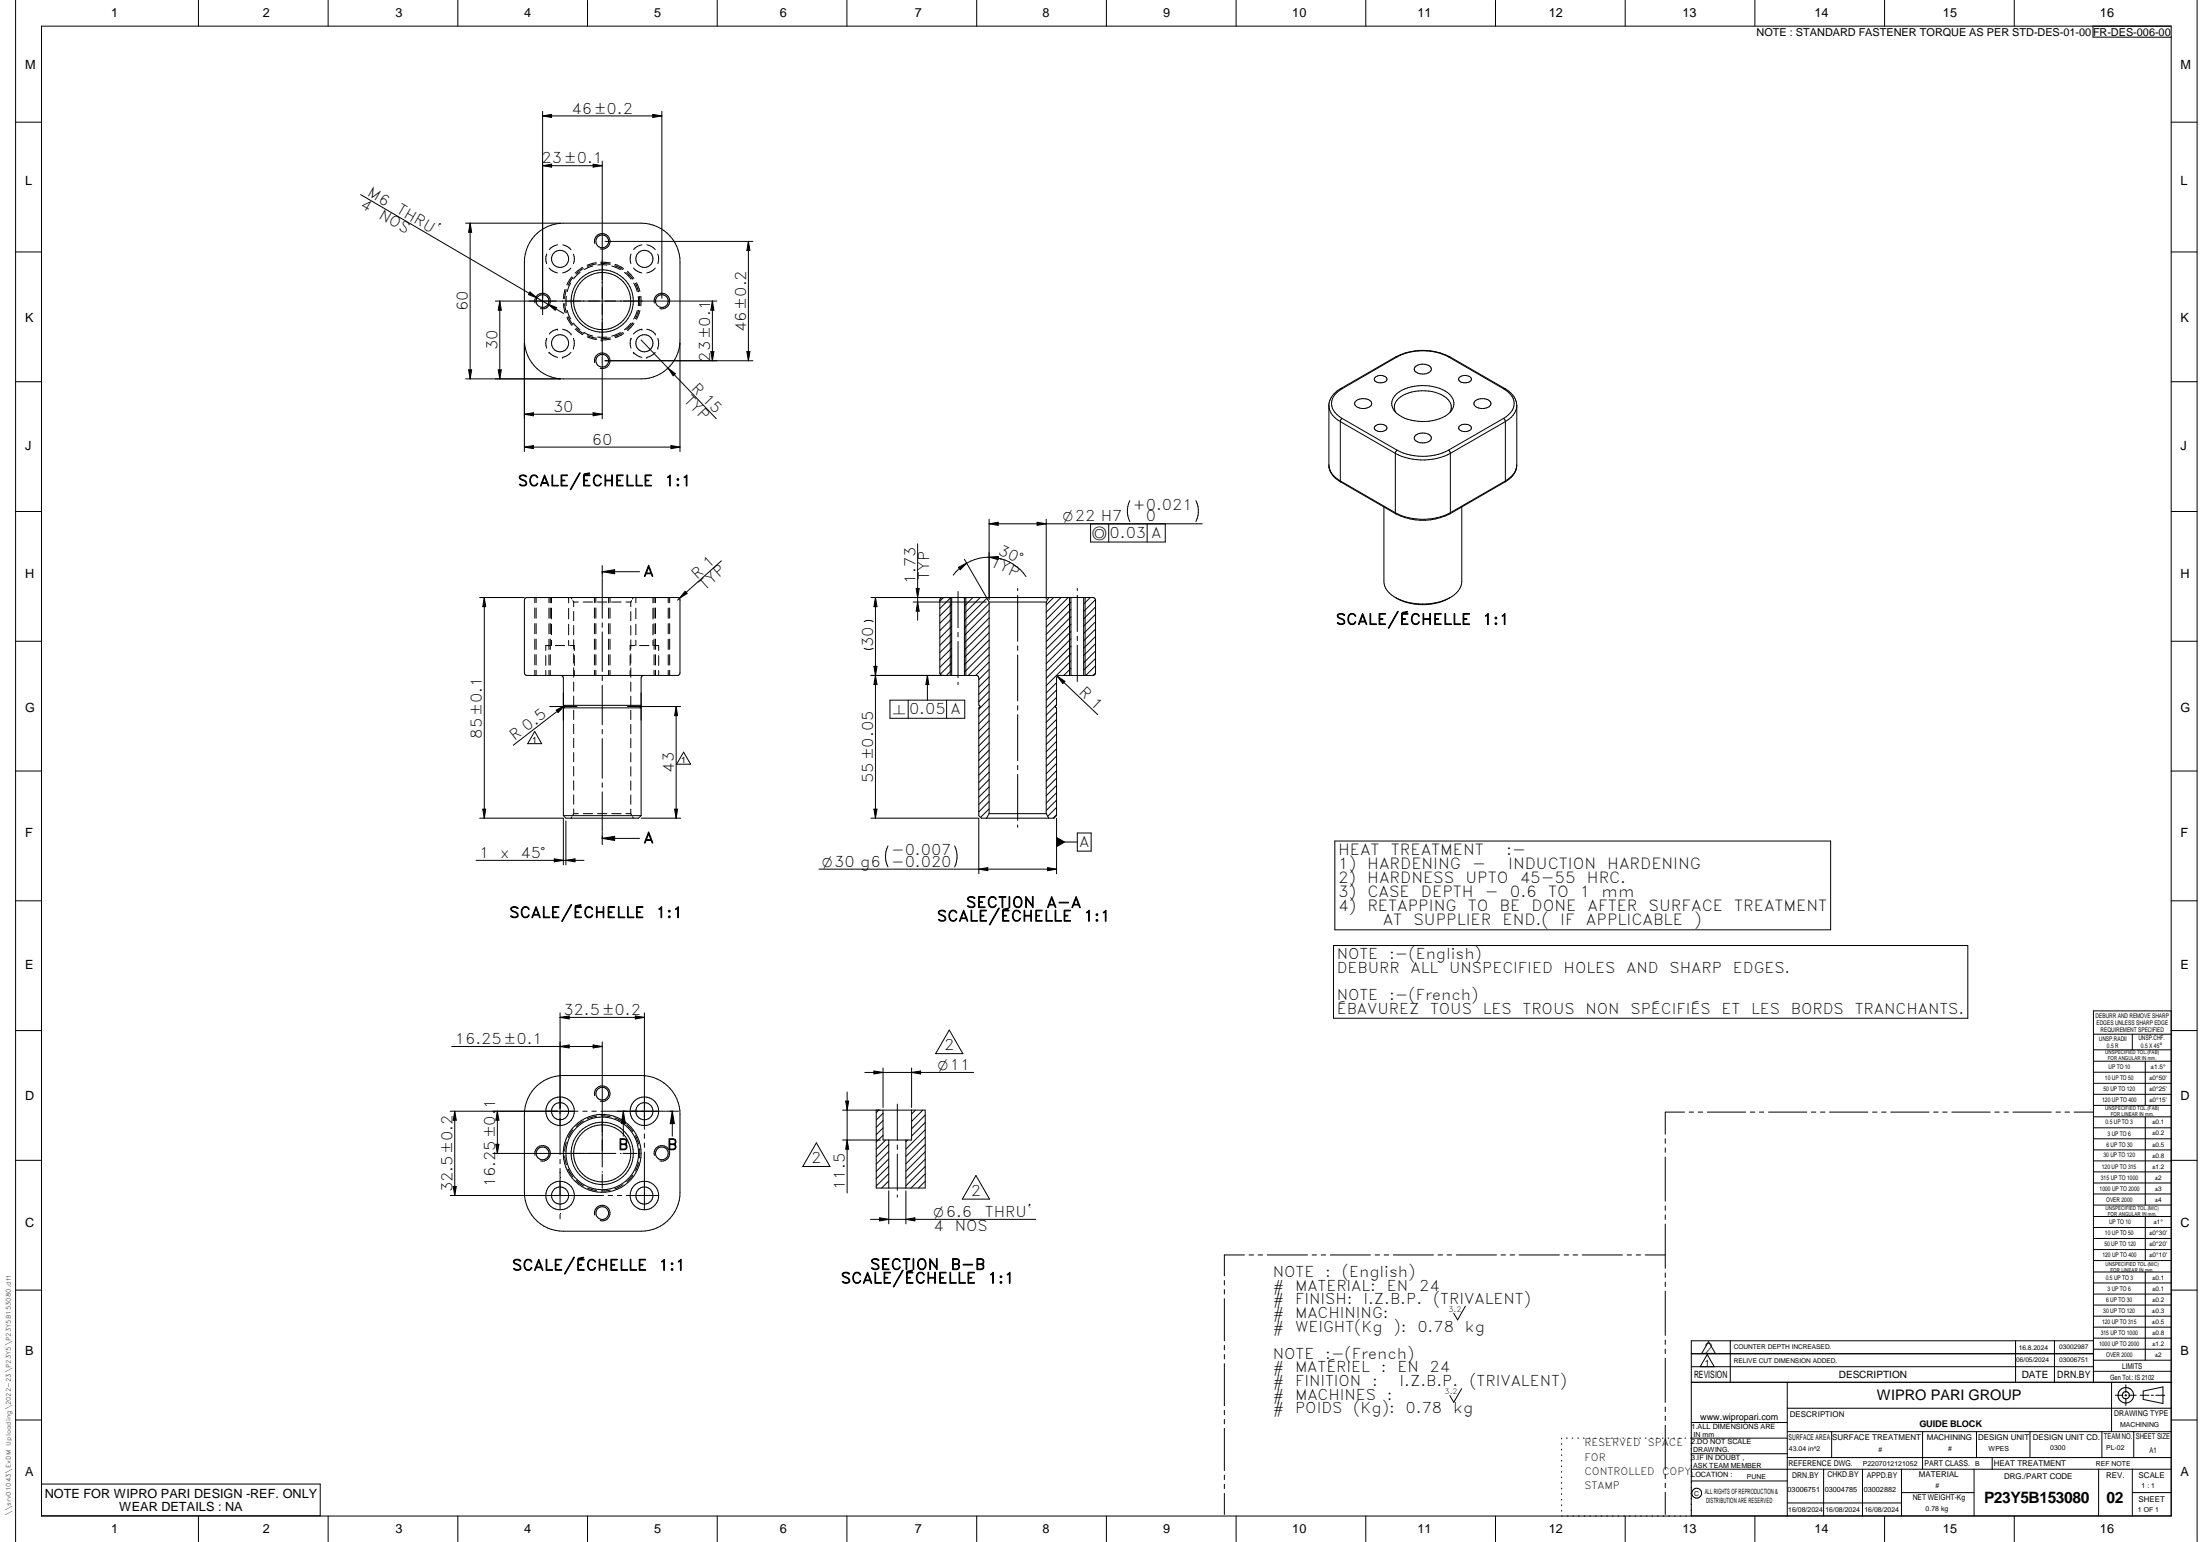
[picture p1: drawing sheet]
<svg xmlns="http://www.w3.org/2000/svg" width="848mm" height="594mm" viewBox="0 0 848 594" stroke-linecap="round" stroke-linejoin="round" font-family="sans-serif">
<g fill="none" stroke="#000" stroke-width=".39">
<path d="M6 .1v593.9M16 10.1h821v574h-821zM76.5 .1v10M126.5 .1v10M176.5 .1v10M226.5 .1v10M276.5 .1v10M326.5 .1v10M376.5 .1v10M426.5 .1v10M476.5 .1v10M526.5 .1v10"/>
<path d="M576.5 .1v10M626.5 .1v10M676.5 .1v10M726.5 .1v10M776.5 .1v10M806.8 10.1v4.2l30.2 .1M847 .1v593.9M6 47.1h10M209.2 42.9v78.3M209.2 44.7h45.9M209.2 44.7l3.4-.6v1.2zM251.6 44.1l3.5 .6-3.5 .6z"/>
<path d="M255.1 42.9v72M837 47.1h10M139 75l68 39.8M209.2 63.8h23M209.2 63.8l3.4-.6v1.2zM228.6 63.2l3.6 .6-3.6 .6zM232.2 62.1v99.2M6 97.1h10M179.5 86h36.6M181.2 86v60M181.2 86l.6 3.5h-1.2zM206 90.9a15.2 15.2 0 0 1 11.2-4.9h29.9a15 15 0 0 1 15 15v30a15 15 0 0 1-15 15h-29.9a15 15 0 0 1-15.1-15v-30a15.5 15.5 0 0 1 3.9-10.1z"/>
<path d="M210.7 97.9a5.2 5.2 0 0 0 0 3.7M214.9 94.3a5.2 5.2 0 0 0-3.2 1.9M216.9 94.3a5.6 5.6 0 0 1 3.2 1.9M221.1 97.9a5.2 5.2 0 0 1 0 3.7M229.2 93.8a3 3 0 0 1 2.7-3.8 3 3 0 0 1 3.2 3.2 3 3 0 0 1-3.7 2.7M233.2 93h57M243.2 97.9a5.5 5.5 0 0 0 0 3.7M247.4 94.3a5.2 5.2 0 0 0-3.2 1.9M249.4 94.3a5.2 5.2 0 0 1 3.2 1.9M253.6 97.9a5.2 5.2 0 0 1 0 3.7M288.5 93l.6 3.5h-1.2zM288.5 93v46"/>
<path d="M837 97.1h10M192.7 116v30M192.7 116l.6 3.5h-1.2zM204.3 112.5l2.7 2.3-3.3-1.3zM206.2 116.8a3 3 0 0 1 2.7-3.8 3 3 0 0 1 3.2 3.2 3 3 0 0 1-3.7 2.7M207 114.8l10.3 6M207 114.8a2.47 2.47 0 0 1 3.4-.9 2.47 2.47 0 0 1 .9 3.3M207 114.8a2.47 2.47 0 0 0 .9 3.3 2.47 2.47 0 0 0 3.4-.9M211.3 117.2l3.3 1.3-.6 1zM211.7 103.3a5.9 5.9 0 0 0 3.2 1.9M217.2 117l.7 3.5M217.7 116.9l.7 3.5"/>
<path d="M217.8 111.5l-.6 3.6M218.3 111.6l-.6 3.5M218.3 114.1v3.6M218.6 119.5l1.4 3.4M220 109l-1.3 3.3M220.1 103.3a5.8 5.8 0 0 1-3.2 1.9M220.4 106.6l-1.9 3.1M220.9 106.9l-1.9 3M223.6 104.9l-2.5 2.5M224.6 103l-2.9 2.2M224.9 103.5l-2.8 2.1M228.6 102.5l-3.4 1.3"/>
<path d="M229.8 101.2l-3.5 1M229.9 101.7l-3.4 1M230.4 102.1h3.6M231.7 101h.1M231.7 101.5l3.5 .4M231.7 101l3.6 .3M235.8 102.5l3.4 1.4M237 102.3l3.1 1.6M237.1 101.9l3.3 1.6M240.7 104.9l2.6 2.6M241.6 105l2.3 2.6M241.9 104.6l2.4 2.7"/>
<path d="M244.2 103.3a5.9 5.9 0 0 0 3.2 1.9M244.3 109.1l1.4 3.3M244.9 109.1l1.3 3.3M245.4 108.9l1.3 3.4M245.7 119.6l-1.4 3.3M246 114.3v3.5M246.2 119.5l-1.3 3.3M246.5 114.2v3.5M246.7 119.6l-1.3 3.4M247 114.1v3.7M252.3 116.8a2.99 2.99 0 0 1 2.6-3.8 2.99 2.99 0 0 1 3.2 3.2 2.99 2.99 0 0 1-3.7 2.7M252.6 103.3a5.7 5.7 0 0 1-3.3 1.9"/>
<path d="M274.6 116l.6 3.5h-1.2zM274.6 116v23M276.4 116h-85.5M202.1 132v42M210.7 130.3h.1M210.7 130.3a5.4 5.4 0 0 0 0 3.8M211.7 135.8a5.9 5.9 0 0 0 3.2 1.9M211.7 135.8h.1M214.9 126.8a5.2 5.2 0 0 0-3.2 1.9M214.9 126.8h.1M216.9 126.8a5.5 5.5 0 0 1 3.2 1.9M216.9 137.7h.1"/>
<path d="M218.6 122.3l1.9 3.1M219 122.1l1.9 3M219 122.1h.1M220.1 135.8a5.6 5.6 0 0 1-3.2 1.9M220.1 128.7h.1M221 124.5l2.6 2.5M221.1 130.3a5.4 5.4 0 0 1 0 3.8M221.1 134.1h.1M221.7 126.8l3 2.1M222.1 126.4l2.8 2.1M225.1 128.1h.1M225.1 128.1l3.4 1.4"/>
<path d="M226.4 129.8l3.5 1M226.5 129.3l3.4 1M229.2 139.7a3 3 0 0 1 2.7-3.7 3 3 0 0 1 3.2 3.3 3 3 0 0 1-3.7 2.6M230.4 129.8l3.6 .1M231.7 131h.1M233.2 139h57M235.2 130.1l-3.5 .4M235.4 130.6l-3.7 .4M239.1 128.1l-3.3 1.4M240.2 128.1l-3.2 1.5M240.4 128.5l-3.2 1.6M243.2 130.3h.1"/>
<path d="M243.2 124.5l-2.5 2.5M243.2 130.3a5.4 5.4 0 0 0 0 3.8M244 124.3l-2.4 2.7M244.2 135.8a5.9 5.9 0 0 0 3.2 1.9M244.2 135.8h.1M244.4 124.6l-2.5 2.7M247.1 131l29 30.3M247.4 126.8a5.5 5.5 0 0 0-3.2 1.9M247.4 126.8h.1M249.3 137.7h.1M249.3 126.8a5.2 5.2 0 0 1 3.3 1.9M252.6 128.7h.1"/>
<path d="M252.6 135.8a5.5 5.5 0 0 1-3.3 1.9M253.6 134.1h.1M253.6 130.3a5.4 5.4 0 0 1 0 3.8M262.1 132v42M274 135.5h1.2l-.6 3.5zM287.9 135.5h1.2l-.6 3.5zM538.1 137.5h.5M538.1 137.5l-21.2 12.2M538.1 137.5a23 23 0 0 1 20.8 0M538.6 137.5l-21.2 12.3M558.4 137.5a21.9 21.9 0 0 0-19.8 0M558.4 137.5l21.2 12.3"/>
<path d="M558.9 137.5l21.2 12.2M558.9 137.5h-.5M6 147.1h10M179.5 146h36.6M180.6 142.5h1.2l-.6 3.5zM192.1 142.5h1.2l-.6 3.5zM202.1 159.6h30.1M202.1 159.6l3.6-.6v1.2zM228.6 159l3.6 .6-3.6 .6zM257.5 141.8l2.8 2.2-.8 .8zM512.3 156.3a7.3 7.3 0 0 0 4.4 6.1M516.9 149.7l.5 .1"/>
<path d="M516.9 149.7a8.3 8.3 0 0 0-4.6 6.1v23.4M517.4 149.8a6 6 0 0 0-3.3 8.4l1.3 1.6 2 1.4M522.5 154.6a4.4 4.4 0 0 1 6.2 .5 1.79 1.79 0 0 1-1.8 2.1 3.8 3.8 0 0 1-4.7-1.7zM530.1 145.4a2.96 2.96 0 0 1 4.6 .7 2.86 2.86 0 0 1-4.9 0zM538.1 158.9a4.3 4.3 0 0 1 1.7-5.9 16.5 16.5 0 0 1 17.6 .2 4.3 4.3 0 0 1 1.5 5.7M538.5 151.6a17.6 17.6 0 0 1 20.3 .3 4.7 4.7 0 0 1-.8 7.8 18 18 0 0 1-19.5-.4 4.7 4.7 0 0 1 0-7.7zM545.9 141a4.4 4.4 0 0 1 5.8 .8 2.49 2.49 0 0 1-3.2 2.3 2.49 2.49 0 0 1-3.2-2.3zM562.6 145.4a3 3 0 0 1 4.6 .7 2.89 2.89 0 0 1-4.9 0zM568.5 154.6a4.4 4.4 0 0 1 6.2 .5 2.12 2.12 0 0 1-2.5 2.3 3.3 3.3 0 0 1-4-1.9zM579.6 149.8a6.2 6.2 0 0 1 3.8 7.5l-1.9 2.5-1.9 1.4M580.1 149.7l-.5 .1M580.1 149.7h.1"/>
<path d="M580.2 149.8a6.9 6.9 0 0 1 3.7 9.3 9.2 9.2 0 0 1-3.6 3.3M580.2 149.8h.1M584.7 156.3v22.9a7.3 7.3 0 0 1-4.4 6.1M837 147.1h10M202.1 172.3l3.6-.6v1.1zM202.1 172.3h60M258.7 171.7l3.4 .6-3.4 .5zM512.3 179.1a7.9 7.9 0 0 0 4.6 6.6M512.3 179.2a7.3 7.3 0 0 0 4.4 6.1M516.7 162.4l21.2 12.3M516.7 162.4v22.9M517.4 161.2l21.2 12.2"/>
<path d="M517.4 161.2l-.7 1.2M530.1 164.2a3 3 0 0 1 4.6 .6 2.81 2.81 0 0 1-4.9 0zM537.9 174.7a23.3 23.3 0 0 0 21.2 0M537.9 174.7v22.8M538.6 173.4l-.7 1.3M545.5 167.9a4.4 4.4 0 0 1 6.2 .4 2.49 2.49 0 0 1-3.2 2.3 2.49 2.49 0 0 1-3.2-2.3zM558.4 173.4a21.9 21.9 0 0 1-19.8 0M558.4 173.4l.7 1.3M559.1 174.7v22.8M562.6 164.2a3.1 3.1 0 0 1 4.6 .6 2.85 2.85 0 0 1-4.9 0zM579.6 161.2l.7 1.2M579.6 161.2l-21.2 12.2"/>
<path d="M580.3 162.4l-21.2 12.3M580.3 162.4v22.9M584.7 179.2a7.7 7.7 0 0 1-4.6 6.5M6 197.1h10M435.5 192.9a9 9 0 0 0 0 8M461 192.9a9 9 0 0 1 0 8M516.7 185.3l21.2 12.2M516.7 185.3l.2 .4M516.9 185.7l21.2 12.3M537.9 197.5l.2 .5M538.1 198a23 23 0 0 0 20.8 0M559.1 197.5a23.3 23.3 0 0 1-21.2 0"/>
<path d="M559.1 197.5l-.2 .5M563.5 195.3v28.8a8.3 8.3 0 0 1-6.2 7 23 23 0 0 1-20.9-1.9l-.9-.8a6.2 6.2 0 0 1-2-4.3v-28.8M580.1 185.7l-21.2 12.3M580.3 185.3l-21.2 12.2M580.3 185.3l-.2 .4M837 197.1h10M232.2 217.9v4.8M278.1 216.1l-16.9 15.1M353.7 209.5v29.5M369.5 218.6l3.2-1.6-2.5 2.5zM371.8 215.5l8.5 14.7M372.7 217a17.3 17.3 0 0 1 22.8 5.1"/>
<path d="M372.7 217a18.6 18.6 0 0 0-5.2 4.6M381.3 200v30.9M381.3 201.8h82.2M381.3 214.7l3.6-.3-.2 1.2zM381.3 201.8l3.5-.6v1.2zM399.8 201.2l3.5 .6-3.5 .6zM403.3 200v30.9M420.4 201.8v7h28.8v-7M427.4 201.8v7M442.2 201.8v7M184.9 230.2h17.2M186.7 230.2v85"/>
<path d="M186.7 230.2l.5 3.5h-1.1zM202.4 230.5l.8-.3h58a.94 .94 0 0 1 .9 1v28a.94 .94 0 0 1-.9 1h-58a1.01 1.01 0 0 1-1.1-1v-28zM206.2 230.2v2M206.2 234.2v4M206.7 230.2v2M206.7 234.2v4M211.6 230.2v2M211.6 234.3v3.9M212.1 230.2v2M212.1 234.2v4M212.6 230.2v2M212.6 234.3v4.1"/>
<path d="M219.2 230.2v2.1M219.2 234.4v4.1M220.1 230.2l.4 .6M220.8 231.4l.3 .5M221.1 231.9h1.8M221.1 231.9v1.8M221.1 235.6v3.5M224.8 231.9h3.6M229.2 230.2v2M229.2 234.2v4M229.7 230.2v2M229.7 234.2v4"/>
<path d="M230.3 231.9h3.6M232.2 222.9v15.3M232.2 239.9v1.8M232.2 220.3h14.3M232.2 220.3l4.7-.8v1.6zM234.6 230.2v2M234.6 234.3v3.9M235.2 230.2v2M235.2 234.2v4M235.8 231.9h3.6M241.3 231.9h1.9M243.2 231.9v1.9"/>
<path d="M243.2 235.6v3.6M243.5 231.4l-.3 .5M244.1 230.2l-.3 .6M245.1 230.2v2M245.1 234.3v4.1M251.7 230.2v2.1M251.7 234.4v4.1M252.1 230.2v2M252.1 234.2v4M252.7 230.2v2M252.7 234.2v4M257.6 230.2v2"/>
<path d="M257.6 234.3v3.9M258.1 230.2v2M258.1 234.2v4M264.1 227.8l.8 .8-3 1.9zM335.7 230.2h85.6a1.01 1.01 0 0 1 1 1v28a1.01 1.01 0 0 1-1 1h-13l-.7 .3M336.6 239.4a3.9 3.9 0 0 0-3.5 0M337.5 230.2v85M337.5 230.2l.6 3.5h-1.2zM352 231.9h28.2M353.2 226.7h1.1l-.6 3.5zM353.7 231.9l.6 3.6h-1.1zM363.3 230.2a1.01 1.01 0 0 0-1 1v28a1.01 1.01 0 0 0 1 1"/>
<path d="M363.7 230.2l-1.4 1.4M366.3 230.2v30M366.5 230.2l-4.2 4.3M366.9 230.2v30M366.9 232.7l-4.6 4.6M366.9 235.6l-4.6 4.5M366.9 238.4l-4.6 4.6M369.3 227.9v14M371.8 230.2v30M372.2 230.2l-.4 .5M372.3 230.2v30M375 230.2l-3.2 3.3"/>
<path d="M377.9 230.2l-6.1 6.1M380.3 230.2l1 1.7M380.4 230.5l-8.6 8.6M381.3 231.9v81.6M381.3 231.9h22M381.3 232.5l-9.5 9.5M381.3 235.2l-9.5 9.6M381.3 238.1l-9.5 9.5M392.3 226.7v.8M392.3 229.4v17.7M403.3 231.9v81.6M404.3 230.2l-1 1.7"/>
<path d="M406.1 230.2l-2.8 2.8M409 230.2l-5.7 5.7M411.8 230.2l-8.5 8.5M412.3 230.2v30M412.8 230.2v30M412.8 237.7l-9.5 9.5M412.8 232l-9.5 9.6M412.8 234.8l-9.5 9.6M415.3 226.7v.8M415.3 229.4v13.9M417.7 230.2v30M418.3 230.2v30"/>
<path d="M420.3 230.2l-2.6 2.5M422.3 231.1l-4.6 4.5M422.3 233.8l-4.6 4.6M422.3 236.7l-4.6 4.5M422.3 239.5l-4.6 4.6M537.9 230.2a21.5 21.5 0 0 0 21.2 0M6 247.1h10M206.2 240.2v4M206.2 246.2v4M206.2 252.2v4M206.2 258.2v2M206.7 240.2v4"/>
<path d="M206.7 246.2v4M206.7 252.2v4M206.7 258.2v2M210.4 252.6v3.7M210.4 258.3v1.9M211.6 240.3v3.9M211.6 246.3v3.9M211.6 252.3v3.9M211.6 258.3v1.9M212.1 240.2v4M212.1 246.2v4M212.1 252.2v4"/>
<path d="M212.1 258.2v2M212.2 248.7h-1.8v1.9M212.6 240.5v4.1M212.6 246.7v2M214.1 248.7h3.6M219.2 240.5v4.1M219.2 246.7v2M219.6 248.7h1.8v2M221.1 241v3.6M221.1 246.5v3.5M221.1 251.9v3.6M221.1 257.3v3.6"/>
<path d="M221.4 252.6v3.8M221.4 258.4v1.8M229.2 240.2v4M229.2 246.2v4M229.2 252.2v4M229.2 258.2v2M229.7 240.2v4M229.7 246.2v4M229.7 252.2v4M229.7 258.2v2M232.2 243.5v15.2M234.6 240.3v3.9"/>
<path d="M234.6 246.3v3.9M234.6 252.3v3.9M234.6 258.3v1.9M235.2 240.2v4M235.2 246.2v4M235.2 252.2v4M235.2 258.2v2M242.9 252.6v3.7M242.9 258.3v1.9M243.2 241v3.6M243.2 246.5v3.6M243.2 251.9v3.6"/>
<path d="M243.2 257.3v3.6M244.7 248.7h-1.8v1.9M245.1 240.5v4.1M245.1 246.7v2M246.5 248.7h3.7M251.7 240.5v4.1M251.7 246.7v2M252.1 248.7h1.8v2M252.1 240.2v4M252.1 246.2v4M252.1 252.2v4M252.1 258.2v2"/>
<path d="M252.7 240.2v4M252.7 246.2v4M252.7 252.2v4M252.7 258.2v2M253.9 252.6v3.8M253.9 258.4v1.8M257.6 240.3v3.9M257.6 246.3v3.9M257.6 252.3v3.9M257.6 258.3v1.9M258.1 240.2v4M258.1 246.2v4"/>
<path d="M258.1 252.2v4M258.1 258.2v2M336.6 249.8a3.9 3.9 0 0 1-3.5 0M336.9 256.7l1.2 7h-1.2l1.2-7zM366.9 258.2l-2.1 2M366.9 255.4l-4.4 4.4M366.9 241.2l-4.6 4.6M366.9 244.1l-4.6 4.5M366.9 246.9l-4.6 4.5M366.9 249.7l-4.6 4.6M366.9 252.6l-4.6 4.5M369.3 243.6v1.8"/>
<path d="M369.3 247.1v14M381.3 252.2l-8 8M381.3 257.9l-4 4M381.3 255.1l-5.2 5.1M381.3 243.8l-9.5 9.5M381.3 240.9l-9.5 9.5M381.3 246.6l-9.5 9.5M381.3 249.4l-9.5 9.6M392.3 248.8v1.8M392.3 252.3v17.7M412.8 257.5l-2.7 2.7M412.8 240.5l-9.5 9.5"/>
<path d="M412.8 243.3l-9.5 9.6M412.8 246.1l-9.5 9.6M412.8 249l-9.5 9.5M412.8 251.8l-9.5 9.6M412.8 254.6l-9.5 9.6M415.3 245.1v1.7M415.3 248.6v14M422.3 259.3l-.9 .9M422.3 242.4l-4.6 4.5M422.3 245.2l-4.6 4.5M422.3 248l-4.6 4.6M422.3 250.8l-4.6 4.6"/>
<path d="M422.3 253.7l-4.6 4.5M422.3 256.5l-3.8 3.7M837 247.1h10M211.9 272.2h10.5M214.4 273.6l3.2-1.7-2.5 2.6zM216.2 260.2a1.01 1.01 0 0 1 1 1v53M217.2 271.7h29.9l-.4 .7 .4 .3h-29.9l.4-.6zM217.6 271.9l-19.7 15.2M221.1 262.8v3.5M221.1 268.2v3.6M221.1 273.6v3.6M221.1 279.1v3.6"/>
<path d="M232.2 260.5v1.7M232.2 264v15.3M241.9 272.2h20.5M243.2 262.8v3.6M243.2 268.2v3.6M243.2 273.7v3.5M243.2 279.1v3.6M248.2 260.2a1.01 1.01 0 0 0-1.1 1v53M260.6 272.2l.6 3.5h-1.1zM260.6 272.2v43M335.7 260.2h40.6a1.01 1.01 0 0 1 1 1v10.5l.5 .7-.5 .3v41.5l1 1h28l1-1v-41.5l-.5-.6 .5-.4v-10.5l.3-.7M343.1 269.7h28.8v7h-28.8z"/>
<path d="M350.1 269.7v7M357.5 260.2l.6 3.5h-1.2zM357.5 260.2v9.5M364.9 269.7v7M369.3 262.9v.8M381.3 272l-4 4M381.3 274.9l-4 3.9M381.3 260.7l-4 4M381.3 263.5l-4 4M381.3 266.4l-4 4M381.3 269.2l-4 4M381.3 277.7l-4 4"/>
<path d="M392.3 271.9v1.7M392.3 275.3v17.8M407.3 263l-4 4M407.3 274.3l-4 4M407.3 265.8l-4 4M407.3 268.6l-4 4.1M407.3 271.5l-4 4M407.3 277.2l-4 3.9M407.3 280l-4 4M407.6 260.5l2.9 2-.8 .9zM407.6 260.5l15.6 14.9M6 297.1h10"/>
<path d="M206.1 281.8l2.7 4.7h-5.4zM221.1 284.5v3.6M221.1 289.9v3.6M221.1 295.4v3.6M232.2 281.1v1.6M232.2 284.6v15.2M243.2 284.5v3.6M243.2 290v3.5M243.2 295.4v3.6M263.5 289.8l2.7 4.6h-5.4zM381.3 289l-4 4M381.3 286.2l-4 4"/>
<path d="M381.3 280.5l-4 4M381.3 283.3l-4 4.1M381.3 291.8l-4 4M381.3 294.6l-4 4.1M381.3 297.5l-4 4M392.3 294.9v1.6M392.3 298.4v17.7M407.3 282.8l-4 4M407.3 285.6l-4 4M407.3 288.5l-4 3.9M407.3 291.3l-4 4M407.3 294.1l-4 4"/>
<path d="M407.3 296.9l-4 4M407.3 299.8l-4 4M837 297.1h10M184.9 315.2h32.2l.1 18M186.1 311.7h1.1l-.5 3.5zM217.2 314.2h29.9M218.1 316.3v16.9M220.5 314.7l-.4 .5M221.1 313.5h1.8M221.1 300.8v3.6M221.1 306.2v3.6M221.1 311.7v1.8"/>
<path d="M221.1 313.5l-.2 .5M224.8 313.5h3.6M230.3 313.5h3.6M232.2 301.6v1.7M232.2 305.1v15.2M235.8 313.5h3.6M241.3 313.5h1.9M243.2 300.9v3.5M243.2 306.3v3.6M243.2 311.7v1.8M243.2 313.5l.3 .6M243.8 314.7l.3 .5"/>
<path d="M247.1 314.2l-.9 1h-28.1l-.9-1M247.2 315.2h15.2M260.1 311.7h1.1l-.6 3.5zM335.7 315.2h41.5M336.9 311.7h1.2l-.6 3.5zM377.3 315.3v21.3M381.3 313.5h22M381.3 313.5l-1 1.7M381.3 303.1l-4 4M381.3 306l-4 4M381.3 300.3l-4 4M381.3 308.8l-4 4"/>
<path d="M381.3 311.6l-3.3 3.3M392.3 317.8v.9M403.3 313.5l1 1.7M407.3 315.3v21.3M407.3 302.6l-4 4M407.3 305.4l-4 4M407.3 308.3l-4 4M407.3 311.1l-3.4 3.4M407.3 313.9l-1.3 1.3M183.5 331.5h41.6M213.7 330.9l3.5 .6-3.5 .5zM218.1 331.5l3.6-.6v1.1z"/>
<path d="M232.2 323l4.7-.8v1.6zM232.2 320.6v4.8M232.2 323h14.3M315.7 334.9h91.6M342.3 325.9a9.1 9.1 0 0 0 0 8.1M368 325.9a9.1 9.1 0 0 1 0 8.1M377.3 334.9l3.5-.6v1.1zM403.8 334.3l3.5 .6-3.5 .5zM407.3 324.4h8M415.3 320.9h5.3v7h-5.3zM514.6 324h191.1v34.2h-191.1zM6 347h10"/>
<path d="M837 347h10M514.1 364.3h244.5v28h-244.5zM6 397h10M215.9 390.2v54.6M215.9 392l3.5-.6v1.2zM215.9 392h32.5M244.9 391.4l3.5 .6-3.5 .6zM248.4 390.2v44.9M365.9 396.8l5.3 9.1h-10.5zM807 398.4h30M822 398.4v6.1M837 397h10"/>
<path d="M837 389.5h-30v143.1M174.1 403.2h58.1M206 419.3a15.2 15.2 0 0 1 11.2-4.9h29.9a15 15 0 0 1 15 14.9v30.1a15 15 0 0 1-15 14.9h-29.9a15 15 0 0 1-15.1-14.9v-30.1a15.5 15.5 0 0 1 3.9-10zM215.9 403.2l3.5-.6v1.1zM228.6 402.6l3.6 .6-3.6 .5zM232.2 401.4v48.2M333.4 413.2h41.9M336.9 412.6l3.5 .6-3.5 .6zM340.4 411.4v15.3M351.4 411.4v15.3M351.4 413.2l3.5-.6v1.2zM807 404.5h30"/>
<path d="M807 408.9h30M807 413.1h30M807 417.4h30M827 408.9v17M173.6 428.1h49.2M175.3 428.1v32.5M175.3 428.1l.6 3.5h-1.2zM191.7 428.1v16.3M191.7 428.1l.6 3.5h-1.2zM220.9 435.3l-1.9 3M224.7 428.1h1.7M224.9 431.8l-2.8 2.2"/>
<path d="M228.1 428.1h1.8M229.2 422.1a3 3 0 0 1 2.7-3.7 3 3 0 0 1 3.2 3.2 3 3 0 0 1-3.7 2.7M229.9 430l-3.4 1M231.6 428.1h24.9M231.7 429.9l3.5 .3M237 430.7l3.1 1.6M240.3 428.1v9.6M240.3 428.1l.8 4.8h-1.6zM241.6 433.4l2.3 2.5M244.9 437.5l1.3 3.3M248.4 436.8v1.8M256.8 428.1h4.8"/>
<path d="M259.2 428.1l.8 4.8h-1.6zM259.2 428.1v9.6M324.8 439.2h14.5M326 424.2h1.2l-.6 3.5zM326.6 439.2l.6 3.5h-1.2zM326.6 420.7v38.9M337.8 427.7v30h18.9v-30h-31.9M338.8 427.7l-1 1M340.4 431.7l-2.6 2.6M340.4 434.6l-2.6 2.5M340.4 437.4l-2.6 2.6M340.4 428.9l-2.6 2.6"/>
<path d="M341.4 439.2l-3.6 3.6M342.6 439.2v18.5M345.9 425.4v13.9M349.2 439.2v18.5M349.9 439.2l-.7 .7M351.4 427.7v11.5h-11v-11.5M352.9 427.7l-1.5 1.5M355.7 427.7l-4.3 4.4M356.7 435.3l-7.5 7.4M356.7 438.1l-7.5 7.5M356.7 429.6l-5.3 5.3M356.7 432.4l-5.3 5.3"/>
<path d="M641.9 438.7v1.8M649.4 428.5h-7.5v8.5M651.2 428.5h1.7M654.6 428.5h1.8M658.2 428.5h14.7M674.7 428.5h1.7M678.2 428.5h1.7M681.7 428.5h14.8M698.3 428.5h1.7M701.8 428.5h1.7M705.3 428.5h14.7M721.9 428.5h1.7"/>
<path d="M725.3 428.5h1.8M728.9 428.5h14.7M745.4 428.5h1.7M748.9 428.5h1.7M752.4 428.5h14.8M769 428.5h1.7M772.5 428.5h1.7M776 428.5h14.7M792.6 428.5h1.7M796 428.5h1.8M799.5 428.5h7.4M807 421.6h30"/>
<path d="M807 425.9h30M807 430.3h30M807 434.5h30M807 438.7h30M827 430.3v34M6 447h10M174.7 457.1h1.2l-.6 3.5zM190 444.4h47.4M191.1 440.9h1.2l-.6 3.5zM206.2 445.1a3 3 0 0 1 2.7-3.8 3 3 0 0 1 3.3 3.3 3 3 0 0 1-3.8 2.7M215.9 446.7v1.7M215.9 450.1v3.2"/>
<path d="M215.9 453.6v12.2M217.7 445.3l.7 3.4M218.3 440l-.6 3.5M219 450.4l1.9 3M219 450.4h.1M222.1 454.8l2.8 2.1M226.5 457.7l3.4 1M232.2 451.4v.3M232.2 452.4v5.4M232.2 458.5v.4M235.2 458.5l-3.5 .4M239.1 444.4h.3"/>
<path d="M240.2 456.4l-3.2 1.6M240.2 444.4h5.4M244 452.7l-2.4 2.6M246.2 447.9l-1.3 3.2M246.3 444.4h.3M246.5 442.6l.1 1.8M246.6 444.4l-.1 1.7M248.4 440.4v1.6M248.4 443.9v21.9M252.3 445.1a3 3 0 0 1 2.6-3.7 3 3 0 0 1 3.2 3.2 3 3 0 0 1-3.7 2.7M314.7 440.3l5.3 9.1h-10.5zM342.6 446.5l-4.8 4.8"/>
<path d="M342.6 440.9l-4.8 4.7M342.6 443.7l-4.8 4.8M342.6 449.3l-4.8 4.8M342.6 452.2l-4.8 4.7M342.6 455l-2.7 2.7M342.6 458.8v12.7M345.9 441.1v1.7M345.9 444.6v14M349.2 458.8v12.7M356.7 455.1l-2.7 2.6M356.7 440.9l-7.5 7.5M356.7 443.7l-7.5 7.5"/>
<path d="M356.7 446.6l-7.5 7.4M356.7 449.4l-7.5 7.5M356.7 452.2l-5.5 5.5M376.2 452.9l5.3 9.1h-10.5zM641.9 442.3v1.6M641.9 445.8v17M807 443h30M807 447.3h30M807 451.5h30M807 455.8h30M807 460h30M837 447h10"/>
<path d="M173.6 460.6h59.1M215.9 467.9v1.4M215.9 469.5v.1M229.2 468.1a3 3 0 0 1 2.7-3.7 3 3 0 0 1 3.2 3.2 3 3 0 0 1-3.7 2.6M234.4 460.6h1.7M238 460.6h1.6M241.4 460.6h12.3M335.6 469.8h63.7M339.1 469.2l3.5 .6-3.5 .6zM345.9 460.4v.8M349.2 469.8l3.5-.6v1.2zM641.9 464.6v1.7"/>
<path d="M641.9 468.1v1.7M641.9 471.6v17.1M807 464.3h30M807 468.7h30M807 472.9h30M807 477.1h30M827 468.7v16.9M6 497h10M472 493.4v1.6M472 496.8v1.8M479.7 483.5h-7.7v8M481.5 483.5h1.7"/>
<path d="M485 483.5h1.7M488.5 483.5h15.5M505.8 483.5h1.7M509.3 483.5h1.7M512.8 483.5h15.5M530.1 483.5h1.7M533.6 483.5h1.7M537.1 483.5h15.5M554.4 483.5h1.7M557.9 483.5h1.7M561.4 483.5h15.5M578.7 483.5h1.6"/>
<path d="M582.2 483.5h1.7M585.6 483.5h15.5M603 483.5h1.6M606.4 483.5h1.8M609.9 483.5h15.5M627.2 483.5h1.7M630.7 483.5h1.7M634.2 483.5h7.7M641.9 490.4v1.7M641.9 493.9v1.7M641.9 497.4v17.1M807 481.4h30"/>
<path d="M807 485.6h30M807 490.1h30M807 494.3h30M807 498.6h30M827 490.1v33.9M837 497h10M472 500.3v16.3M472 518.3v1.8M564.9 503.2l-3 5.3-1.5-2.6M641.9 516.3v1.6M641.9 519.8v1.7M658.6 516.9l2.6 4.5h-5.2z"/>
<path d="M667 516.6v16M777 516.6v16M792 516.6v16M807 502.8h30M807 507.1h30M807 511.3h30M807 515.5h30M807 519.8h30M807 516.6h-155v67.5M472 521.8v1.7M472 525.4v16.2M563.5 535l-3.1 5.3-1.5-2.7"/>
<path d="M641.9 523.2v17.1M652 532.6h185.2M652 521.5h155M652 526.5h155M655.4 526.5l2.7-4.7 2.7 4.7M689 532.6v51.4M807 524h30M807 528.3h30M814 532.6v19M815.5 537.5h2.8M819.1 537.5h.7M819.5 533.5v2.9"/>
<path d="M819.5 537.2v.7M819.5 538.7v2.8M820.6 537.5h2.9M825 537.5h3.4M826.2 535.9l7.6-1.6v6.4l-7.6-1.5zM829.3 537.5h.8M831 537.5h3.5M6 547.1h10M472 543.3v1.7M472 546.9v1.7M472 550.3v16.2M602 554.1v.3"/>
<path d="M602 556.2v.3M602 558.3v.3M603.8 554.1h.4M606 554.1h.3M608.2 554.1h.3M610.4 554.1h.3M612.6 554.1h.3M614.7 554.1h.3M616.9 554.1h.3M619.1 554.1h.3M621.2 554.1h.3M623.4 554.1h.3"/>
<path d="M625.6 554.1h.3M627.8 554.1h.3M629.9 554.1h.4M632.1 554.1h.3M634.3 554.1h.3M636.5 554.1h.3M638.6 554.1h.3M640.8 554.1h.3M641.9 542.1v1.7M641.9 545.6v1.7M641.9 549.1v17M643 554.1h.3"/>
<path d="M645.2 554.1h.3M647.3 554.1h.4M649.5 554.1h.3M652 548h37M689 542.5h148M689 551.6h148M689 554.1h-37.3M706.1 551.6v10M741.1 551.6v14.4M761.9 551.6v10M782.5 551.6v10M810.3 551.6v10"/>
<path d="M822.5 551.6v10M837 547.1h10M16 571.8h107.4v12.2h-107.4M472 568.3v1.8M472 571.8v1.7M472 575.4v8.1M602 560.5v.3M602 562.6v.3M602 564.8v.3M602 566.9v.3M602 569v.3M602 571.2v.3"/>
<path d="M602 573.3v.4M602 575.5v.3M602 577.6v.3M602 579.8v.3M641.9 567.9v1.7M641.9 571.4v1.8M641.9 574.9v8.6M652 570.6h37M652 560.1h37M689 561.6h148M689 579h44M703 566v18"/>
<path d="M718 566v18M733 575.1h28M733 566v18M761 566v18M768 561.6v4.4M809 566v18M822 566v18M822 575.1h15M837 566h-185M76.5 584.1v9.9M126.5 584.1v9.9M176.5 584.1v9.9"/>
<path d="M226.5 584.1v9.9M276.5 584.1v9.9M326.5 584.1v9.9M376.5 584.1v9.9M426.5 584.1v9.9M476.5 584.1v9.9M526.5 584.1v9.9M576.5 584.1v9.9M602 581.9v.3M626.5 584.1v9.9M652 584h185M676.5 584.1v9.9"/>
<path d="M726.5 584.1v9.9M776.5 584.1v9.9"/>
<circle cx="215.9" cy="99.7" r="3.3"/>
<circle cx="232.2" cy="93" r="2.46"/>
<circle cx="248.4" cy="99.7" r="3.3"/>
<circle cx="232.1" cy="116" r="11"/>
<circle cx="232.1" cy="116" r="12"/>
<circle cx="255.1" cy="116" r="2.45"/>
<circle cx="215.9" cy="132.2" r="3.3"/>
<circle cx="232.2" cy="139" r="2.45"/>
<circle cx="248.4" cy="132.2" r="3.3"/>
<circle cx="215.9" cy="428.1" r="3.3"/>
<circle cx="215.9" cy="428.1" r="5.5"/>
<circle cx="232.1" cy="421.4" r="2.46"/>
<circle cx="248.4" cy="428.1" r="3.3"/>
<circle cx="248.4" cy="428.1" r="5.5"/>
<circle cx="209.2" cy="444.4" r="2.46"/>
<circle cx="232.1" cy="444.4" r="11"/>
<circle cx="232.1" cy="444.4" r="15"/>
<circle cx="232.2" cy="444.4" r="12"/>
<circle cx="232.2" cy="444.4" r="14"/>
<circle cx="255.1" cy="444.4" r="2.46"/>
<circle cx="215.9" cy="460.6" r="3.3"/>
<circle cx="215.9" cy="460.6" r="5.5"/>
<circle cx="232.2" cy="467.4" r="2.45"/>
<circle cx="248.4" cy="460.6" r="5.5"/>
<circle cx="248.4" cy="460.6" r="3.3"/>
<circle cx="819.5" cy="537.5" r="2.99"/>
<circle cx="819.5" cy="537.5" r="1.39"/>
<circle cx="654.1" cy="575.3" r="1.9"/>
</g>
<g fill="#000">
<path d="M209.2 44.7l3.4-.6v1.2zM251.6 44.1l3.5 .6-3.5 .6zM209.2 63.8l3.4-.6v1.2zM228.6 63.2l3.6 .6-3.6 .6zM181.2 86l.6 3.5h-1.2zM288.5 93l.6 3.5h-1.2zM192.7 116l.6 3.5h-1.2zM204.3 112.5l2.7 2.3-3.3-1.3zM211.3 117.2l3.3 1.3-.6 1zM274.6 116l.6 3.5h-1.2zM274 135.5h1.2l-.6 3.5zM287.9 135.5h1.2l-.6 3.5z"/>
<path d="M180.6 142.5h1.2l-.6 3.5zM192.1 142.5h1.2l-.6 3.5zM257.5 141.8l2.8 2.2-.8 .8zM202.1 159.6l3.6-.6v1.2zM202.1 172.3l3.6-.6v1.1zM228.6 159l3.6 .6-3.6 .6zM258.7 171.7l3.4 .6-3.4 .5zM232.2 220.3l4.7-.8v1.6zM369.5 218.6l3.2-1.6-2.5 2.5zM381.3 214.7l3.6-.3-.2 1.2zM381.3 201.8l3.5-.6v1.2zM399.8 201.2l3.5 .6-3.5 .6z"/>
<path d="M186.7 230.2l.5 3.5h-1.1zM264.1 227.8l.8 .8-3 1.9zM337.5 230.2l.6 3.5h-1.2zM353.2 226.7h1.1l-.6 3.5zM353.7 231.9l.6 3.6h-1.1zM336.9 256.7h1.2l-.6 3.5zM214.4 273.6l3.2-1.7-2.5 2.6zM260.6 272.2l.6 3.5h-1.1zM337.5 260.2l.6 3.5h-1.2zM357.5 260.2l.6 3.5h-1.2zM407.6 260.5l2.9 2-.8 .9zM186.1 311.7h1.1l-.5 3.5z"/>
<path d="M260.1 311.7h1.1l-.6 3.5zM336.9 311.7h1.2l-.6 3.5zM213.7 330.9l3.5 .6-3.5 .5zM218.1 331.5l3.6-.6v1.1zM232.2 323l4.7-.8v1.6zM377.3 334.9l3.5-.6v1.1zM403.8 334.3l3.5 .6-3.5 .5zM407.3 322.4l3.5 2-3.5 2zM215.9 392l3.5-.6v1.2zM244.9 391.4l3.5 .6-3.5 .6zM215.9 403.2l3.5-.6v1.1zM228.6 402.6l3.6 .6-3.6 .5z"/>
<path d="M336.9 412.6l3.5 .6-3.5 .6zM351.4 413.2l3.5-.6v1.2zM175.3 428.1l.6 3.5h-1.2zM191.7 428.1l.6 3.5h-1.2zM240.3 428.1l.8 4.8h-1.6zM259.2 428.1l.8 4.8h-1.6zM326 424.2h1.2l-.6 3.5zM174.7 457.1h1.2l-.6 3.5zM191.1 440.9h1.2l-.6 3.5zM326.6 439.2l.6 3.5h-1.2zM339.1 469.2l3.5 .6-3.5 .6zM349.2 469.8l3.5-.6v1.2z"/>
</g>
<g font-size="6">
<text x="764.8" y="578.9">P23Y5B153080</text>
<text x="812.1" y="578.9">02</text>
</g>
<g font-size="5.9">
<text x="515.8" y="329.4">HEAT</text>
<text x="536.2" y="329.4">TREATMENT</text>
<text x="580.6" y="329.4">:-</text>
<text x="515.8" y="334.9">1)</text>
<text x="527.1" y="334.9">HARDENING</text>
<text x="567.5" y="334.9">-</text>
<text x="581.4" y="334.9">INDUCTION</text>
<text x="619.6" y="334.9">HARDENING</text>
<text x="515.8" y="340.2">2)</text>
<text x="527.1" y="340.2">HARDNESS</text>
<text x="564.9" y="340.2">UPTO</text>
<text x="585.8" y="340.2">45-55</text>
<text x="611.7" y="340.2">HRC.</text>
<text x="515.8" y="345.7">3)</text>
<text x="527.1" y="345.7">CASE</text>
<text x="547.8" y="345.7">DEPTH</text>
<text x="572.4" y="345.7">-</text>
<text x="582" y="345.7">0.6</text>
<text x="596.8" y="345.7">TO</text>
<text x="609.1" y="345.7">1</text>
<text x="617.4" y="345.7">mm</text>
<text x="515.8" y="351">4)</text>
<text x="527.1" y="351">RETAPPING</text>
<text x="565.8" y="351">TO</text>
<text x="578.1" y="351">BE</text>
<text x="590.4" y="351">DONE</text>
<text x="612" y="351">AFTER</text>
<text x="635.5" y="351">SURFACE</text>
<text x="668.5" y="351">TREATMENT</text>
<text x="533" y="356.4">AT</text>
<text x="544.9" y="356.4">SUPPLIER</text>
<text x="579.2" y="356.4">END.(</text>
<text x="601.5" y="356.4">IF</text>
<text x="611.4" y="356.4">APPLICABLE</text>
<text x="653" y="356.4">)</text>
</g>
<g font-size="5.7">
<text x="220.3" y="43.8">46±0.2</text>
<text x="208.8" y="62.9">23±0.1</text>
<text x="141.3" y="75.3" transform="rotate(30 141.3 75.3)">M6</text>
<text x="138.6" y="79.8" transform="rotate(30 138.6 79.8)">4</text>
<text x="145.6" y="83.9" transform="rotate(30 145.6 83.9)">NOS</text>
<text x="152.4" y="81.7" transform="rotate(30 152.4 81.7)">THRU`</text>
<text x="180.3" y="119.9" transform="rotate(-90 180.3 119.9)">60</text>
<text x="287.6" y="127.8" transform="rotate(-90 287.6 127.8)">46±0.2</text>
<text x="191.8" y="134.9" transform="rotate(-90 191.8 134.9)">30</text>
<text x="273.7" y="139.4" transform="rotate(-90 273.7 139.4)">23±0.1</text>
<text x="266.2" y="149.7" transform="rotate(46 266.2 149.7)">R 15</text>
<text x="263.4" y="154.3" transform="rotate(46 263.4 154.3)">TYP</text>
<text x="213.2" y="158.7">30</text>
<text x="228.2" y="171.4">60</text>
<text x="199.6" y="187.2">SCALE/ÉCHELLE</text>
<text x="256.1" y="187.2">1:1</text>
<text x="436.8" y="196.4">+0.021</text>
<text x="441.7" y="200.9">0</text>
<text x="427.7" y="207.1">0.03 A</text>
<text x="384.4" y="213.4" transform="rotate(25 384.4 213.4)">30°</text>
<text x="381.7" y="217.9" transform="rotate(25 381.7 217.9)">TYP</text>
<text x="248" y="222">A</text>
<text x="268.7" y="223.3" transform="rotate(-42 268.7 223.3)">R 1</text>
<text x="271.7" y="227.6" transform="rotate(-42 271.7 227.6)">TYP</text>
<text x="352.9" y="224.8" transform="rotate(-90 352.9 224.8)">1.73</text>
<text x="358.1" y="223.4" transform="rotate(-90 358.1 223.4)">TYP</text>
<text x="514.9" y="240.6">SCALE/ÉCHELLE</text>
<text x="571.5" y="240.6">1:1</text>
<text x="336.6" y="249.2" transform="rotate(-90 336.6 249.2)">30</text>
<text x="415.7" y="267" transform="rotate(44 415.7 267)">R 1</text>
<text x="350.4" y="275">0.05 A</text>
<text x="185.8" y="284.6" transform="rotate(-90 185.8 284.6)">85±0.1</text>
<text x="198.3" y="285.7" transform="rotate(-38 198.3 285.7)">R 0.5</text>
<text x="259.8" y="297.7" transform="rotate(-90 259.8 297.7)">43</text>
<text x="336.6" y="301.6" transform="rotate(-90 336.6 301.6)">55±0.05</text>
<text x="248" y="324.8">A</text>
<text x="343.5" y="329.4">-0.007</text>
<text x="416" y="326.2">A</text>
<text x="184.7" y="330.6">1</text>
<text x="192.9" y="330.6">x</text>
<text x="200.7" y="330.6">45°</text>
<text x="343.5" y="334">-0.020</text>
<text x="196.3" y="353.6">SCALE/ÉCHELLE</text>
<text x="252.8" y="353.6">1:1</text>
<text x="372.4" y="349.7">SECTION</text>
<text x="403.4" y="349.7">A-A</text>
<text x="361.1" y="354.9">SCALE/ÉCHELLE</text>
<text x="417.7" y="354.9">1:1</text>
<text x="515.3" y="369.6">NOTE</text>
<text x="535.5" y="369.6">:-(English)</text>
<text x="515.3" y="374.8">DEBURR</text>
<text x="543.7" y="374.8">ALL</text>
<text x="558.6" y="374.8">UNSPECIFIED</text>
<text x="602.8" y="374.8">HOLES</text>
<text x="626.9" y="374.8">AND</text>
<text x="643.6" y="374.8">SHARP</text>
<text x="668" y="374.8">EDGES.</text>
<text x="515.3" y="385.3">NOTE</text>
<text x="535.5" y="385.3">:-(French)</text>
<text x="217.2" y="391.1">32.5±0.2</text>
<text x="515.3" y="390.6">ÉBAVUREZ</text>
<text x="551.3" y="390.6">TOUS</text>
<text x="571.6" y="390.6">LES</text>
<text x="587" y="390.6">TROUS</text>
<text x="611.2" y="390.6">NON</text>
<text x="628.5" y="390.6">SPÉCIFIÉS</text>
<text x="663.6" y="390.6">ET</text>
<text x="675" y="390.6">LES</text>
<text x="690.4" y="390.6">BORDS</text>
<text x="715" y="390.6">TRANCHANTS.</text>
<text x="175.3" y="402.3">16.25±0.1</text>
<text x="363.9" y="404.7">2</text>
<text x="238.3" y="443">B</text>
<text x="257.1" y="443">B</text>
<text x="312.7" y="448.1">2</text>
<text x="174.5" y="459.3" transform="rotate(-90 174.5 459.3)">32.5±0.2</text>
<text x="190.9" y="457.4" transform="rotate(-90 190.9 457.4)">16.25±0.1</text>
<text x="325.7" y="458.4" transform="rotate(-90 325.7 458.4)">11.5</text>
<text x="374.2" y="460.7">2</text>
<text x="379.7" y="468.9">THRU`</text>
<text x="359.9" y="474.1">4</text>
<text x="368" y="474.1">NOS</text>
<text x="197.4" y="489.4">SCALE/ÉCHELLE</text>
<text x="253.9" y="489.4">1:1</text>
<text x="335.4" y="489.2">SECTION</text>
<text x="366.4" y="489.2">B-B</text>
<text x="490.6" y="492">NOTE</text>
<text x="510.8" y="492">:</text>
<text x="517.3" y="492">(English)</text>
<text x="324.1" y="494.4">SCALE/ÉCHELLE</text>
<text x="380.7" y="494.4">1:1</text>
<text x="490.6" y="497.2">#</text>
<text x="499.2" y="497.2">MATERIAL:</text>
<text x="534.7" y="497.2">EN</text>
<text x="547.1" y="497.2">24</text>
<text x="490.6" y="502.5">#</text>
<text x="499.2" y="502.5">FINISH:</text>
<text x="525.6" y="502.5">I.Z.B.P.</text>
<text x="552.4" y="502.5">(TRIVALENT)</text>
<text x="490.6" y="507.7">#</text>
<text x="499.2" y="507.7">MACHINING:</text>
<text x="490.6" y="513">#</text>
<text x="499.2" y="513">WEIGHT(Kg</text>
<text x="537.2" y="513">):</text>
<text x="546.4" y="513">0.78</text>
<text x="564.7" y="513">kg</text>
<text x="656.6" y="521.6">2</text>
<text x="490.6" y="523.5">NOTE</text>
<text x="510.8" y="523.5">:-(French)</text>
<text x="490.6" y="528.7">#</text>
<text x="490.6" y="534">#</text>
<text x="499.2" y="528.7">MATÉRIEL</text>
<text x="499.2" y="534">FINITION</text>
<text x="529" y="534">:</text>
<text x="532.3" y="528.7">:</text>
<text x="538.7" y="528.7">EN</text>
<text x="539.5" y="534">I.Z.B.P.</text>
<text x="551.1" y="528.7">24</text>
<text x="566.4" y="534">(TRIVALENT)</text>
<text x="490.6" y="539.2">#</text>
<text x="499.2" y="539.2">MACHINES</text>
<text x="534.7" y="539.2">:</text>
<text x="490.6" y="544.5">#</text>
<text x="499.2" y="544.5">POIDS</text>
<text x="521.7" y="544.5">(Kg):</text>
<text x="541.9" y="544.5">0.78</text>
<text x="560.1" y="544.5">kg</text>
</g>
<text font-size="5.6" x="723.5" y="539.3">WIPRO PARI GROUP</text>
<g font-size="5.4">
<text x="409.7" y="200.9">O22 H7</text>
<text x="421" y="207.1">a</text>
<text x="344.2" y="275">n</text>
<text x="316.9" y="334">O30 g6</text>
<text x="361.5" y="412.3">O11</text>
<text x="359.9" y="468.9">O6.6</text>
</g>
<g font-size="4.9">
<text x="42.9" y="6.6">1</text>
<text x="101.3" y="6.7">2</text>
<text x="152.5" y="6.7">3</text>
<text x="202.1" y="6.7">4</text>
<text x="252.1" y="6.7">5</text>
<text x="300.6" y="6.7">6</text>
<text x="352.6" y="6.7">7</text>
<text x="401.9" y="6.7">8</text>
<text x="448.4" y="6.7">9</text>
<text x="498.1" y="6.7">10</text>
<text x="546.4" y="6.7">11</text>
<text x="597" y="6.7">12</text>
<text x="648.5" y="6.6">13</text>
<text x="699.4" y="6.6">14</text>
<text x="749" y="6.7">15</text>
<text x="809.5" y="6.6">16</text>
<text x="9.7" y="26.7">M</text>
<text x="840.6" y="26.7">M</text>
<text x="9.7" y="71.4">L</text>
<text x="840.6" y="71.4">L</text>
<text x="9.7" y="124.2">K</text>
<text x="840.6" y="124.2">K</text>
<text x="9.7" y="173.4">J</text>
<text x="840.6" y="173.4">J</text>
<text x="9.7" y="222.7">H</text>
<text x="840.6" y="222.7">H</text>
<text x="9.7" y="274.3">G</text>
<text x="840.6" y="274.3">G</text>
<text x="9.7" y="322.6">F</text>
<text x="840.6" y="322.6">F</text>
<text x="9.7" y="373.3">E</text>
<text x="840.6" y="373.3">E</text>
<text x="9.7" y="423.8">D</text>
<text x="840.6" y="423.8">D</text>
<text x="9.7" y="472.8">C</text>
<text x="840.6" y="472.8">C</text>
<text x="9.7" y="522.1">B</text>
<text x="840.6" y="522.1">B</text>
<text x="9.7" y="568.7">A</text>
<text x="840.6" y="568.7">A</text>
<text x="17.2" y="577">NOTE FOR WIPRO PARI DESIGN -REF. ONLY</text>
<text x="45.9" y="582.3">WEAR DETAILS : NA</text>
<text x="42.9" y="590.6">1</text>
<text x="101.3" y="590.7">2</text>
<text x="152.5" y="590.7">3</text>
<text x="202.1" y="590.7">4</text>
<text x="252.1" y="590.7">5</text>
<text x="300.6" y="590.7">6</text>
<text x="352.6" y="590.7">7</text>
<text x="401.9" y="590.7">8</text>
<text x="448.4" y="590.7">9</text>
<text x="498.1" y="590.7">10</text>
<text x="546.4" y="590.7">11</text>
<text x="597" y="590.7">12</text>
<text x="648.5" y="590.6">13</text>
<text x="699.4" y="590.5">14</text>
<text x="749" y="590.7">15</text>
<text x="809.5" y="590.5">16</text>
</g>
<text font-size="4.2" x="677.1" y="13.9">NOTE : STANDARD FASTENER TORQUE AS PER STD-DES-01-00FR-DES-006-00</text>
<g font-size="3.9">
<text x="653" y="530.9">REVISION</text>
<text x="708.9" y="530.9">DESCRIPTION</text>
<text x="779.4" y="530.9">DATE</text>
<text x="793.1" y="530.9">DRN.BY</text>
<text x="610.8" y="557.1">RESERVED</text>
<text x="635.2" y="557.1">SPACE</text>
<text x="610.8" y="562.7">FOR</text>
<text x="610.8" y="568.3">CONTROLLED</text>
<text x="640.7" y="568.3">COPY</text>
<text x="610.8" y="573.8">STAMP</text>
</g>
<text font-size="3.6" x="739.9" y="549.8">GUIDE BLOCK</text>
<text font-size="3.5" x="655.4" y="547.1">www.wipropari.com</text>
<g font-size="3.4">
<text x="205.2" y="286.1">1</text>
<text x="262.6" y="294.1">1</text>
<text x="657.2" y="526.2">1</text>
</g>
<g font-size="3.1">
<text x="818.1" y="527.3">LIMITS</text>
<text x="815" y="545.5">DRAWING TYPE</text>
<text x="690" y="546.1">DESCRIPTION</text>
<text x="689.5" y="554.6">SURFACE AREA</text>
<text x="706.2" y="554.6">SURFACE TREATMENT</text>
<text x="742.7" y="554.6">MACHINING</text>
<text x="762.5" y="554.6">DESIGN UNIT</text>
<text x="783.6" y="554.6">DESIGN UNIT CD.</text>
<text x="811" y="554.4">TEAM NO.</text>
<text x="823.3" y="554.5">SHEET SIZE</text>
<text x="828.6" y="559.9">A1</text>
<text x="689.4" y="564.9">REFERENCE DWG.</text>
<text x="690.8" y="569.3">DRN.BY</text>
<text x="704.4" y="569.2">CHKD.BY</text>
<text x="719.6" y="569.3">APPD.BY</text>
<text x="739.7" y="569.1">MATERIAL</text>
<text x="741.8" y="564.7">PART CLASS.</text>
<text x="768.6" y="564.7">HEAT TREATMENT</text>
<text x="772.5" y="569.7">DRG./PART CODE</text>
<text x="811.9" y="569.3">REV.</text>
<text x="824.4" y="569.4">SCALE</text>
<text x="737.3" y="578">NET WEIGHT-Kg</text>
<text x="824.4" y="578.5">SHEET</text>
</g>
<text font-size="3" x="832.4" y="403.9">°</text>
<g font-size="2.8">
<text x="558.3" y="505.4">3.2</text>
<text x="813.4" y="531.5">Gen Tol.: IS 2102</text>
<text x="556.9" y="537.2">3.2</text>
<text x="652.1" y="550.4">1.ALL DIMENSIONS ARE</text>
<text x="652" y="556.4">2.DO NOT SCALE</text>
<text x="652" y="562.5">3.IF IN DOUBT ,</text>
<text x="652" y="569.2">LOCATION :</text>
<text x="657.2" y="575.8">ALL RIGHTS OF REPRODUCTION &amp;</text>
<text x="689.1" y="575">03006751</text>
<text x="703.4" y="574.9">03004785</text>
<text x="718.4" y="575">03002882</text>
<text x="657.7" y="579.2">DISTRIBUTION ARE RESERVED</text>
</g>
<g font-size="2.7">
<text x="817.3" y="549.9">MACHINING</text>
<text x="652.9" y="553.5">IN mm</text>
<text x="652.7" y="559.5">DRAWING.</text>
<text x="689.6" y="559.1">43.04 in^2</text>
<text x="724.1" y="559.2">#</text>
<text x="751" y="559.1">#</text>
<text x="766.6" y="559">WPES</text>
<text x="790.3" y="558.8">0300</text>
<text x="811.9" y="558.8">PL-02</text>
<text x="652.7" y="565.5">ASK TEAM MEMBER</text>
<text x="673.4" y="569.6">PUNE</text>
<text x="718.1" y="564.9">P2207012121052</text>
<text x="761.4" y="564.9">B</text>
<text x="807.9" y="564.9">REF NOTE</text>
<text x="746.1" y="573.2">#</text>
<text x="825.6" y="573.4">1 : 1</text>
<text x="653.1" y="576.3">C</text>
<text x="689.4" y="582.4">16/08/2024</text>
<text x="703.7" y="582.5">16/08/2024</text>
<text x="718.7" y="582.6">16/08/2024</text>
<text x="742.3" y="582.2">0.78 kg</text>
<text x="824.1" y="582.4">1 OF 1</text>
</g>
<g font-size="2.5">
<text x="807.8" y="392">DEBURR AND REMOVE SHARP</text>
<text x="808.2" y="394.8">EDGES UNLESS SHARP EDGE</text>
<text x="809.1" y="400.9">UNSP.RADII</text>
<text x="809.8" y="397.6">REQUIREMENT SPECIFIED</text>
<text x="824.4" y="400.7">UNSP.CHF.</text>
<text x="812.2" y="403.6">0.5 R</text>
<text x="825.3" y="403.9">0.5 X 45</text>
<text x="812.8" y="411.8">UP TO 10</text>
<text x="829.1" y="411.9">±1.5°</text>
<text x="811.4" y="416.1">10 UP TO 50</text>
<text x="828.5" y="416.1">±0°50'</text>
<text x="810.4" y="424.5">120 UP TO 400</text>
<text x="810.9" y="420.3">50 UP TO 120</text>
<text x="828.5" y="424.5">±0°15'</text>
<text x="828.5" y="420.3">±0°25'</text>
<text x="811.7" y="433.2">0.5 UP TO 3</text>
<text x="812.5" y="437.5">3 UP TO 6</text>
<text x="829.6" y="437.4">±0.2</text>
<text x="829.6" y="433.2">±0.1</text>
<text x="812" y="441.7">6 UP TO 30</text>
<text x="829.6" y="441.7">±0.5</text>
<text x="810.9" y="445.9">30 UP TO 120</text>
<text x="829.6" y="446">±0.8</text>
<text x="809.9" y="454.4">315 UP TO 1000</text>
<text x="810.3" y="450.2">120 UP TO 315</text>
<text x="829.6" y="450.2">±1.2</text>
<text x="830.7" y="454.4">±2</text>
<text x="809.4" y="458.7">1000 UP TO 2000</text>
<text x="830.6" y="458.7">±3</text>
<text x="811.9" y="463">OVER 2000</text>
<text x="830.7" y="463">±4</text>
<text x="813.1" y="471.6">UP TO 10</text>
<text x="830.1" y="471.6">±1°</text>
<text x="811.4" y="475.9">10 UP TO 50</text>
<text x="828.5" y="475.9">±0°30'</text>
<text x="810.4" y="484.4">120 UP TO 400</text>
<text x="811.2" y="480.1">50 UP TO 120</text>
<text x="828.5" y="484.4">±0°10'</text>
<text x="828.5" y="480.1">±0°20'</text>
<text x="811.7" y="493">0.5 UP TO 3</text>
<text x="812.4" y="497.2">3 UP TO 6</text>
<text x="829.6" y="497.3">±0.1</text>
<text x="829.6" y="493">±0.1</text>
<text x="811.9" y="501.5">6 UP TO 30</text>
<text x="829.6" y="501.5">±0.2</text>
<text x="810.8" y="505.8">30 UP TO 120</text>
<text x="829.6" y="505.8">±0.3</text>
<text x="809.8" y="514.3">315 UP TO 1000</text>
<text x="810.3" y="510.1">120 UP TO 315</text>
<text x="829.6" y="510">±0.5</text>
<text x="829.6" y="514.3">±0.8</text>
<text x="668.4" y="519.9">COUNTER DEPTH INCREASED.</text>
<text x="778.2" y="520">16.8.2024</text>
<text x="793.8" y="519.9">03002987</text>
<text x="809.2" y="518.5">1000 UP TO 2000</text>
<text x="829.6" y="518.5">±1.2</text>
<text x="668.4" y="524.9">RELIVE CUT DIMENSION ADDED.</text>
<text x="777.2" y="524.8">06/05/2024</text>
<text x="793.8" y="524.8">03006751</text>
<text x="811.9" y="522.8">OVER 2000</text>
<text x="830.6" y="522.7">±2</text>
</g>
<g font-size="2.4">
<text x="4.1" y="556.9" transform="rotate(-90 4.1 556.9)">Uploading\2022-23\P23Y5\P23Y5B153080.dft</text>
<text x="4.1" y="584.1" transform="rotate(-90 4.1 584.1)">\\srv01043\ExDM</text>
</g>
<g font-size="2.1">
<text x="811.5" y="406.1">UNSPECIFIED TOL.(FAB)</text>
<text x="812.5" y="408.5">FOR ANGULAR IN mm.</text>
<text x="811.6" y="427.7">UNSPECIFIED TOL.(FAB)</text>
<text x="813.6" y="430.1">FOR LINEAR IN mm.</text>
<text x="811.7" y="466.1">UNSPECIFIED TOL.(M/C)</text>
<text x="812.5" y="468.5">FOR ANGULAR IN mm.</text>
<text x="811.7" y="487.6">UNSPECIFIED TOL.(M/C)</text>
<text x="813.6" y="489.9">FOR LINEAR IN mm.</text>
</g>
</svg>
